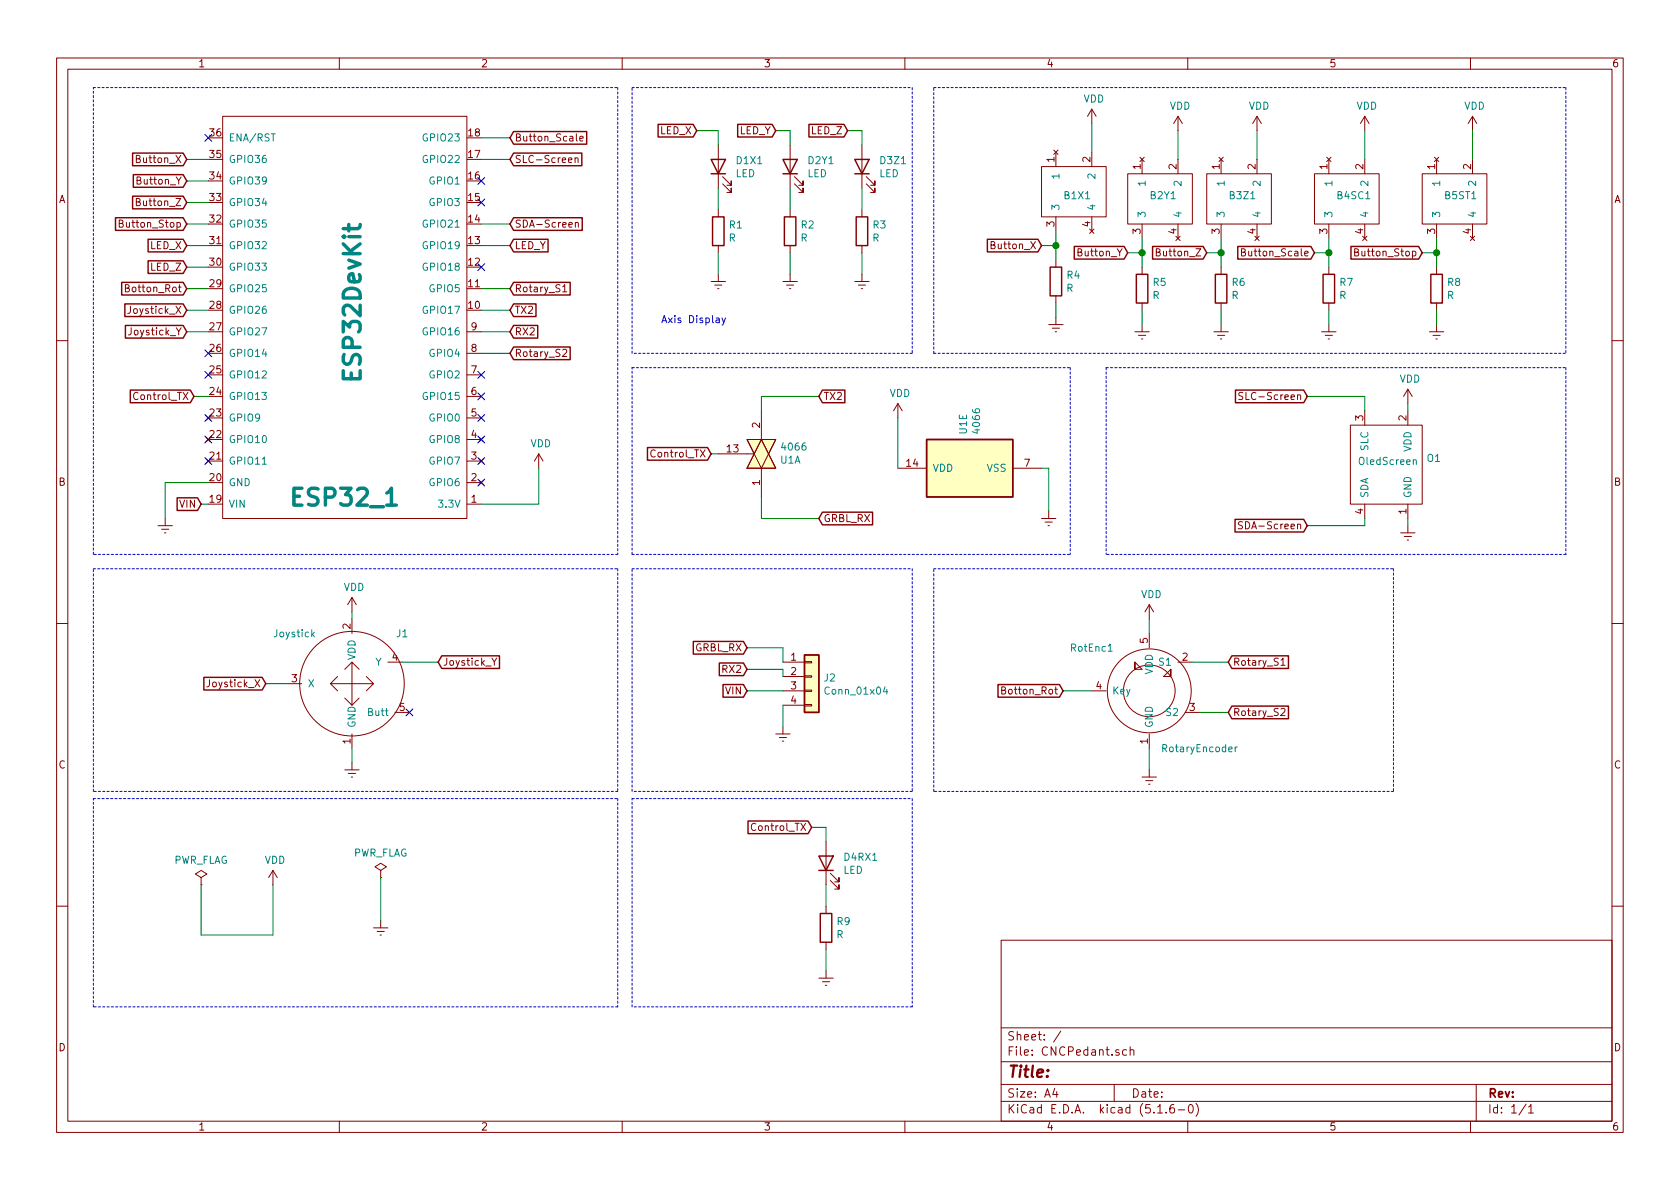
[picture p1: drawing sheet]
<svg xmlns="http://www.w3.org/2000/svg" width="297mm" height="210mm" viewBox="0 0 297 210" stroke-linecap="round" stroke-linejoin="round" font-family="sans-serif">
<g fill="none" stroke="#840000" stroke-width=".18">
<path d="M10 10.3h277v189.9h-277zM12 12.2h273v186.1h-273zM60 10.3v1.9M110 10.3v1.9M160 10.3v1.9M193 19.3l-.7 1.3M193 19.3v2.5M193 19.3l.8 1.3M210 10.3v1.9M260 10.3v1.9M21.1 39.5h.5l.1-.2v-.3l-.6-.1v1.3h.5l.1-.1 .1-.4-.3-.2M31.3 39.4l.3-.1 .3 .3-.1 .5h-.5"/>
<path d="M39.4 20.6h43.1v71.1h-43.1zM100.5 28.3l.6-.1v-.2l-.4-.1-.2 .2 .1 .6h.5M101.7 28l.2-.1 .3 .1v.7M101.7 27.9v.8M101.7 39.5l.2-.2 .3 .1 .1 .8M101.7 39.3v.9M101.9 23.7v1.1l.2 .1M102.5 24.5l.6-.1-.1-.3h-.3l-.2 .2 .1 .6h.4M127 25.6v7.7M127 37.1v1.2M127.8 32.5l1.5 1.5v-.7v.7h-.8M127.8 31.2l1.5 1.6v-.8v.8h-.8"/>
<path d="M139.7 25.6v7.7M139.7 37.1v1.2M140.5 32.5l1.5 1.5v-.7v.7h-.8M140.5 31.2l1.5 1.6v-.8v.8h-.8M152.4 25.6v7.7M152.4 37.1v1.2M153.2 32.5l1.5 1.5v-.7v.7h-.8M153.2 31.2l1.5 1.6v-.8v.8h-.8M184.1 29.5h11.5v8.8h-11.5zM186.3 26.5l.8 .8M186.7 26.9v2.6M186.7 38.3v2.6"/>
<path d="M187.1 26.5l-.8 .8M193 26.9v2.6M193 38.3v2.6M199.4 30.7h11.4v8.9h-11.4zM201.5 27.8l.8 .8M201.9 28.2v2.5M201.9 39.6v2.6M202.3 27.8l-.8 .8M208.3 20.6l-.8 1.2M208.3 20.6v2.5M208.3 28.2v2.5M208.3 39.6v2.6"/>
<path d="M208.3 20.6l.7 1.2M213.4 30.7h11.4v8.9h-11.4zM215.5 27.8l.8 .8M215.9 28.2v2.5M215.9 39.6v2.6M216.3 27.8l-.8 .8M222.2 20.6l-.7 1.2M222.2 20.6v2.5M222.2 28.2v2.5M222.2 39.6v2.6M222.2 20.6l.8 1.2M232.4 30.7h11.4v8.9h-11.4z"/>
<path d="M234.6 27.8l.7 .8M234.9 28.2v2.5M234.9 39.6v2.6M235.3 27.8l-.7 .8M241.3 20.6l-.8 1.2M241.3 20.6v2.5M241.3 28.2v2.5M241.3 39.6v2.6M241.3 20.6l.8 1.2M251.5 30.7h11.4v8.9h-11.4zM253.6 27.8l.8 .8M254 28.2v2.5"/>
<path d="M254 39.6v2.6M254.4 27.8l-.8 .8M260.3 20.6l-.7 1.2M260.3 20.6v2.5M260.3 28.2v2.5M260.3 39.6v2.6M260.3 20.6l.8 1.2M82.5 58.7h2.6M99.5 50.7l.3-.4v1.3M99.5 51.6h.7M125.7 49.8h2.6M126.4 50.4h1.2"/>
<path d="M126.9 51h.2M127 43.4v1.3M127 48.5v1.3M138.4 49.8h2.6M139.1 50.4h1.2M139.6 51h.2M139.7 43.4v1.3M139.7 48.5v1.3M151.1 49.8h2.6M151.8 50.4h1.2M152.3 51h.2M152.4 43.4v1.3"/>
<path d="M152.4 48.5v1.3M185.4 57.4h2.6M186.1 58h1.2M186.6 58.7h.2M186.7 46v1.2M186.7 52.3v1.3M186.7 56.1v1.3M192.7 40.5l.7 .8M193.4 40.5l-.7 .8M200.7 58.7h2.5M201.3 59.3h1.3M201.8 59.9h.3"/>
<path d="M201.9 47.2v1.3M201.9 53.6v1.3M201.9 57.4v1.3M207.9 41.8l.8 .7M208.7 41.8l-.8 .7M214.6 58.7h2.6M215.3 59.3h1.2M215.8 59.9h.2M215.9 47.2v1.3M215.9 53.6v1.3M215.9 57.4v1.3M219.5 44.6l.5-.1 .2-.2-.1-.2-.6-.1v1.3h.5l.2-.2v-.3l-.3-.2"/>
<path d="M221.9 41.8l.7 .7M222.6 41.8l-.7 .7M233.7 58.7h2.5M234.3 59.3h1.3M234.8 59.9h.3M234.9 47.2v1.3M234.9 53.6v1.3M234.9 57.4v1.3M239.5 44.6l.6-.1 .1-.2-.1-.2-.6-.1v1.3h.5l.2-.2v-.3l-.3-.2M240.9 41.8l.8 .7M241.7 41.8l-.8 .7M249.7 44.5l.4-.1 .2 .2-.1 .6h-.5"/>
<path d="M252.7 58.7h2.6M253.4 59.3h1.2M253.9 59.9h.2M254 47.2v1.3M254 53.6v1.3M254 57.4v1.3M260 41.8l.7 .7M260.7 41.8l-.7 .7M10 60.2h2M36.4 77.3l.8 .8M36.4 73.5l.8 .8M37.2 77.3l-.8 .8"/>
<path d="M37.2 73.5l-.8 .8M82.5 77.7h2.6M82.5 73.9h2.6M82.5 70.1h2.6M82.5 66.3h2.6M82.5 62.5h2.6M84.7 77.3l.8 .8M85.5 77.3l-.8 .8M99.5 61.9l.5-.1 .2 .3v.2l-.8 .7h.8M132.1 77.7h5.1l-2.6 5.1zM134.6 77.7l2.6 5.1h-5.1zM134.6 72.6v5.1"/>
<path d="M158.7 71.4l-.7 1.2M158.7 71.4v2.5M158.7 71.4l.8 1.2M219.7 69.5l-.4-.1-.2 .1v.4l.6 .3v.2l-.2 .3-.5-.1M238.8 75.2h12.7v13.9h-12.7zM241.3 72.6v2.6M248.9 68.8v2.6M248.9 72.6v2.6M248.9 68.8l-.7 1.3M248.9 68.8l.8 1.3M285 60.2h2M27.9 93h2.6"/>
<path d="M28.6 93.6h1.2M29.1 94.2h.2M29.2 91.7v1.3M36.4 81.1l.8 .8M37.2 81.1l-.8 .8M82.5 89.1h2.6M82.5 85.3h2.6M82.5 81.5h2.6M84.7 85l.8 .7M84.7 81.1l.8 .8M85.5 85l-.8 .7M85.5 81.1l-.8 .8"/>
<path d="M95.2 80.3l-.7 1.2M95.2 80.3v2.5M95.2 80.3l.8 1.2M127 80.3h6.3M134.6 82.8v5.1M158.7 82.8h5.1M179.1 82.8h5M184.1 91.7h2.6M184.8 92.3h1.3M185.3 93h.2M185.4 90.4v1.3M219.7 92.3l-.5-.1-.2 .2-.1 .2 .2 .2 .5 .2 .1 .3-.3 .2h-.5"/>
<path d="M241.3 89.1v2.6M247.6 94.2h2.6M248.3 94.9h1.3M248.8 95.5h.2M248.9 89.1v2.6M248.9 93v1.2M10 110.3h2M59.7 119.6l-1.3 1.3h3.8M62.2 105.7v2.5M62.2 109.5v2.5M62.2 105.7l-.7 1.2M62.2 105.7l.8 1.2"/>
<path d="M62.2 117.1l-1.2 1.3M63.5 118.4l-1.3-1.3v3.8M64.8 119.6l1.2 1.3M68.6 117.1h2.5M87 116.4l.4 .6 .4-.6M87.4 117v.6M138.4 117.1h3.8M138.4 119.6h3.8M142.2 117h1.3v.2h-1.3zM142.2 119.5h1.3v.3h-1.3zM200.7 117.1l1.2 1.3h-1.2v-1.3v1.3M203.2 106.9l-.8 1.3"/>
<path d="M203.2 106.9v2.6M203.2 112v2.5M203.2 106.9l.8 1.3M207 118.4l-1.3 1.2h1.3v-1.2v1.2M208.3 117.1h2.5M226.5 116.7l.3-.3v1.2M226.5 117.6h.7M285 110.3h2M50.8 120.9h2.5M58.4 120.9l1.3 1.3M61 136.1h2.5M61.6 136.8h1.3"/>
<path d="M62.1 137.4h.3M62.2 120.9v3.8l-1.2-1.3M62.2 120.9h3.8l-1.2 1.3M62.2 129.8v2.5M62.2 134.9v1.2M63.5 123.4l-1.3 1.3M69.8 126h2.6M137.2 129.8h2.5M137.8 130.4h1.3M138.3 131.1h.3M138.4 128.5v1.3M138.4 122.2h3.8"/>
<path d="M138.4 124.7h3.8M142.2 124.6h1.3v.2h-1.3zM142.2 122h1.3v.3h-1.3zM193 122.2h2.6M201.9 137.4h2.6M202.6 138h1.2M203.1 138.7h.2M203.2 129.8v2.5M203.2 136.1v1.3M209.5 126h2.6M226.5 125.4l.5-.1 .2 .3v.2l-.8 .7h.8M35.6 155.2l1-.6-1-.7-1.1 .7 1.1 .6v1.3"/>
<path d="M35.6 156.5h.1M48.3 153.9l-.8 1.3M48.3 153.9v2.6M48.3 153.9l.7 1.3M67.3 153.9l1-.6-1-.7-1 .7 1 .6v1.3M67.3 155.2h.1M146 148.8v7.7M146.8 155.7l1.5 1.5v-.7v.7h-.7M146.8 154.4l1.5 1.6v-.8v.8h-.7M10 160.2h2M66 164.1h2.6M66.7 164.7h1.2"/>
<path d="M67.2 165.3h.2M67.3 162.8v1.3M144.8 173h2.5M145.4 173.6h1.3M145.9 174.2h.3M146 160.3v1.2M146 166.6v1.3M146 171.7v1.3M177 166.3h108v32h-108zM285 160.2h2M60 198.3v1.9M110 198.3v1.9"/>
<path d="M160 198.3v1.9M177 194.8h108M177 191.8h108M177 187.8h108M177 181.8h108M186.5 192.5l-.4 1h1M186.8 193v1M187.6 182.3l-1.3 2M197 191.8v3M199.2 185.7l-.4-.1-.3 .3 .1 .6 .2 .1 .4-.1M199.8 185.7h.1a.37 .37 0 0 1 .6 .1v.8M199.8 185.1v1.5"/>
<path d="M204.7 196.8h.8M206.2 196.7v.1M207.5 195.3a.59 .59 0 0 0-.7 .7v.5l.2 .2 .4 .1 .2-.1 .1-.5-.2-.2-.4-.1-.3 .3M208.3 196.3h1.2M210 198.3v1.9M210.3 195.4l.2-.1a.8 .8 0 0 1 .5 .8 .8 .8 0 0 1-.5 .7 1 1 0 0 1-.2-1.4zM211.5 195.1a1.71 1.71 0 0 1 0 2.3M260 198.3v1.9M261 191.8v6.5M269.8 195.2l-1.2 2M270.3 195.8l.4-.5v1.5M270.3 196.8h.8"/>
<circle cx="62.2" cy="120.9" r="9.2"/>
<circle cx="203.2" cy="122.2" r="4.6"/>
<circle cx="203.2" cy="122.2" r="7.4"/>
</g>
<path d="M48 23.7h.7M46.4 82.1h.7M249.9 81.4l.2-.1 .3 .1v.7M55.2 112.1l.4 .5M55.6 111.8l-.5 .5M195.9 115.2h.7M156.5 121.4l-.3 .9h.8M156.8 121.9v.9M218.4 132.1v.8M218.8 132.1l-.4 .2" fill="none" stroke="#008484" stroke-width=".18"/>
<g fill="none" stroke="#840000" stroke-width=".25">
<path d="M20.4 38.5h12l.6 1.1-.6 1.1h-12zM23.4 27.1h9l.6 1.1-.6 1.1h-9zM23.4 34.7h9l.6 1.1-.6 1.1h-9zM23.6 30.9h8.8l.6 1.1-.6 1.1h-8.8zM90.8 38.5h12.1v2.2h-12.1l-.6-1.1zM90.8 23.3h12.9v2.2h-12.9l-.6-1.1zM90.8 27.1h12.1v2.2h-12.1l-.6-1.1zM116.4 22h6.2l.6 1.1-.6 1.1h-6.2zM125.7 28.2h2.6l-1.3 2.5zM125.7 30.7h2.6M126 38.3h2v5.1h-2zM130.4 22h6.1l.7 1.1-.7 1.1h-6.1z"/>
<path d="M138.4 28.2h2.6l-1.3 2.5zM138.4 30.7h2.6M138.7 38.3h2v5.1h-2zM143 22h6.2l.7 1.1-.7 1.1h-6.2zM151.1 28.2h2.6l-1.3 2.5zM151.1 30.7h2.6M151.4 38.3h2v5.1h-2zM21.5 49.9h10.9l.6 1.1-.6 1.2h-10.9zM22.1 53.7h10.3l.6 1.2-.6 1.1h-10.3zM22.2 57.6h10.2l.6 1.1-.6 1.1h-10.2zM26.2 46.1h6.2l.6 1.1-.6 1.2h-6.2zM26.2 42.3h6.2l.6 1.1-.6 1.1h-6.2z"/>
<path d="M90.8 57.6h4.3v2.2h-4.3l-.6-1.1zM90.8 53.7h4v2.3h-4l-.6-1.1zM90.8 49.9h10v2.3h-10l-.6-1.2zM90.8 42.3h6.1v2.2h-6.1l-.6-1.1zM174.6 42.3h8.9l.6 1.1-.6 1.1h-8.9zM185.7 47.2h2v5.1h-2zM189.9 43.6h8.9l.6 1.1-.6 1.1h-8.9zM200.9 48.5h2v5.1h-2zM203.8 43.6h8.9l.7 1.1-.7 1.1h-8.9zM214.9 48.5h2v5.1h-2zM218.8 43.6h13l.6 1.1-.6 1.1h-13zM233.9 48.5h2.1v5.1h-2.1z"/>
<path d="M238.9 43.6h11.9l.7 1.1-.7 1.1h-11.9zM253 48.5h2v5.1h-2zM23 69h10.7l.6 1.1-.6 1.1h-10.7zM90.8 61.4h10v2.2h-10l-.6-1.1zM114.5 79.1h10.6l.6 1.2-.6 1.1h-10.6zM145.4 69h4v2.2h-4l-.6-1.1zM163.8 77.7h15.3v10.2h-15.3zM218.4 69h12.1l.6 1.1-.6 1.1h-12.1zM31.3 88h3.6l.7 1.1-.7 1.2h-3.6zM145.4 90.6h8.9v2.2h-8.9l-.6-1.1zM218.4 91.8h12.1l.6 1.2-.6 1.1h-12.1zM36 119.8h10.4l.6 1.1-.6 1.1h-10.4z"/>
<path d="M78.1 116h10.2v2.2h-10.2l-.6-1.1zM122.6 113.4h8.8l.7 1.1-.7 1.2h-8.8zM127.2 117.2h4.2l.7 1.2-.7 1.1h-4.2zM142.2 115.8h2.6v10.2h-2.6zM217.8 116h10v2.2h-10l-.6-1.1zM127.8 121.1h3.6l.7 1.1-.7 1.1h-3.6zM176.5 121.1h10.8l.7 1.1-.7 1.1h-10.8zM217.8 124.9h10v2.2h-10l-.6-1.1zM132.3 145.2h10.6l.6 1.1-.6 1.1h-10.6zM144.8 151.4h2.5l-1.3 2.5zM144.8 153.9h2.5M145 161.5h2.1v5.1h-2.1z"/>
</g>
<g fill="#ffffc2" stroke="#ffffc2" stroke-width=".18">
<path d="M163.8 77.7h15.3v10.2h-15.3z"/>
<path d="M142.2 115.8h2.6v10.2h-2.6z"/>
<path d="M132.1 77.7h5.1l-2.6 5.1z"/>
<path d="M134.6 77.7l2.6 5.1h-5.1z"/>
</g>
<g fill="none" stroke="#0000c2" stroke-width=".18" stroke-dasharray=".4 .4">
<path d="M16.5 15.5h92.7M109.2 15.5v82.5M111.8 15.5h49.5M161.3 15.5v47M165.1 15.5h111.8M276.9 15.5v47M111.8 65h77.4M111.8 62.5v-47M161.3 62.5h-49.5M165.1 62.5h111.8M165.1 62.5v-47M189.2 65v33"/>
<path d="M195.6 65v33M195.6 65h81.3M276.9 65v33M16.5 98v-82.5M109.2 98h-92.7M111.8 98h77.4M111.8 98v-33M276.9 98h-81.3M16.5 100.6h92.7M109.2 100.6v39.3M111.8 100.6h49.5M161.3 100.6v39.3"/>
<path d="M165.1 100.6h81.3M246.4 100.6v39.3M16.5 139.9v-39.3M109.2 139.9h-92.7M111.8 139.9v-39.3M161.3 139.9h-49.5M165.1 139.9v-39.3M246.4 139.9h-81.3M16.5 141.2h92.7M109.2 141.2v36.8M111.8 141.2h49.5M161.3 141.2v36.8"/>
<path d="M16.5 178v-36.8M109.2 178h-92.7M111.8 178v-36.8M161.3 178h-49.5"/>
</g>
<g fill="none" stroke="#008400" stroke-width=".18">
<path d="M33 28.2h3.8M33 39.6h3.8M33 35.8h3.8M33 32h3.8M85.1 24.4h5.1M85.1 28.2h5.1M85.1 39.6h5.1M123.2 23.1h3.8v2.5M127 33.3v3.8M137.2 23.1h2.5v2.5M139.7 33.3v3.8M149.9 23.1h2.5v2.5"/>
<path d="M152.4 33.3v3.8M193 21.8v5.1M208.3 23.1v5.1M222.2 23.1v5.1M241.3 23.1v5.1M260.3 23.1v5.1M33 43.4h3.8M33 51h3.8M33 58.7h3.8M33 54.9h3.8M33 47.2h3.8M85.1 43.4h5.1"/>
<path d="M85.1 51h5.1M85.1 58.7h5.1M85.1 54.9h5.1M127 44.7v3.8M139.7 44.7v3.8M152.4 44.7v3.8M184.1 43.4h2.6M186.7 40.9v5.1M186.7 53.6v2.5M199.4 44.7h2.5M201.9 42.2v5M201.9 54.9v2.5"/>
<path d="M213.4 44.7h2.5M215.9 42.2v5M215.9 54.9v2.5M232.4 44.7h2.5M234.9 42.2v5M234.9 54.9v2.5M251.5 44.7h2.5M254 42.2v5M254 54.9v2.5M34.3 70.1h2.5M85.1 62.5h5.1M144.8 70.1h-10.2v2.5"/>
<path d="M158.7 73.9v8.9M231.1 70.1h10.2v2.5M248.9 71.4v1.2M35.6 89.1h1.2M36.8 85.3h-7.6v6.4M95.2 82.8v6.3h-10.1M125.7 80.3h1.3M134.6 87.9v3.8h10.2M184.1 82.8h1.3v7.6M241.3 91.7v1.3h-10.2M248.9 91.7v1.3M62.2 108.2v1.3"/>
<path d="M71.1 117.1h6.4M132.1 114.5h6.3v2.6M132.1 118.4h6.3v1.2M203.2 109.5v2.5M210.8 117.1h6.4M47 120.9h3.8M62.2 132.3v2.6M132.1 122.2h6.3M138.4 124.7v3.8M188 122.2h5M203.2 132.3v3.8M212.1 126h5.1"/>
<path d="M35.6 156.5v8.8h12.7v-8.8M67.3 155.2v7.6M143.5 146.3h2.5v2.5M146 156.5v3.8M146 167.9v3.8"/>
</g>
<path d="M126.6 56.3h.5l.1 .8M127.2 56.5l-.4 .1-.2 .2v.2h.6M127.7 56.2l.3 .9M128.3 56.2l-.5 1.2-.1 .1" fill="none" stroke="#0000c2" stroke-width=".18"/>
<g fill="#008400" stroke="#008400" stroke-width=".25">
<circle cx="215.9" cy="44.7" r=".51"/>
<circle cx="254" cy="44.7" r=".51"/>
<circle cx="235" cy="44.7" r=".51"/>
<circle cx="201.9" cy="44.7" r=".51"/>
<circle cx="186.7" cy="43.4" r=".51"/>
</g>
<g fill="none" stroke="#000084" stroke-width=".18">
<path d="M36.2 23.8l1.2 1.2M37.4 23.8l-1.2 1.2M84.5 31.4l1.2 1.2M84.5 35.2l1.2 1.2M85.7 31.4l-1.2 1.2M85.7 35.2l-1.2 1.2M84.5 46.6l1.2 1.2M85.7 46.6l-1.2 1.2M36.2 77.1l1.2 1.2M36.2 73.3l1.2 1.2M36.2 65.7l1.2 1.2M36.2 61.9l1.2 1.2"/>
<path d="M37.4 77.1l-1.2 1.2M37.4 73.3l-1.2 1.2M37.4 65.7l-1.2 1.2M37.4 61.9l-1.2 1.2M84.5 65.7l1.2 1.2M84.5 69.5l1.2 1.2M84.5 73.3l1.2 1.2M84.5 77.1l1.2 1.2M85.7 65.7l-1.2 1.2M85.7 69.5l-1.2 1.2M85.7 73.3l-1.2 1.2M85.7 77.1l-1.2 1.2"/>
<path d="M36.2 80.9l1.2 1.2M37.4 80.9l-1.2 1.2M84.5 80.9l1.2 1.2M84.5 84.7l1.2 1.2M85.7 80.9l-1.2 1.2M85.7 84.7l-1.2 1.2M71.8 125.4l1.2 1.2M73 125.4l-1.2 1.2"/>
</g>
<g font-size="4.2" fill="#008484">
<text x="63.8" y="66.7" transform="rotate(-90 63.8 66.7)">ESP32DevKit</text>
<text x="52.1" y="89.5">ESP32_1</text>
</g>
<text font-size="2.8" fill="#840000" x="178" y="190.5">Title:</text>
<g font-size="2.1" fill="#840000">
<text x="178" y="184">Sheet: /</text>
<text x="178" y="186.7">File: CNCPedant.sch</text>
<text x="178" y="196.9">KiCad E.D.A. kicad (5.1.6-0)</text>
<text x="178" y="194.1">Size: A4</text>
<text x="200" y="194.1">Date:</text>
<text x="263" y="194.1">Rev:</text>
<text x="263" y="196.9">Id: 1/1</text>
</g>
<g font-size="1.8" fill="#840000">
<text x="35" y="11.9">1</text>
<text x="85" y="11.9">2</text>
<text x="135" y="11.9">3</text>
<text x="185" y="11.9">4</text>
<text x="235" y="11.9">5</text>
<text x="285" y="11.9">6</text>
<text x="116.7" y="23.7">LED_X</text>
<text x="130.7" y="23.7">LED_Y</text>
<text x="143.5" y="23.7">LED_Z</text>
<text x="24.4" y="28.8">Button_X</text>
<text x="37.1" y="27.9">35</text>
<text x="37.1" y="24.1">36</text>
<text x="82.9" y="27.9">17</text>
<text x="82.9" y="24.1">18</text>
<text x="91" y="25">Button_Scale</text>
<text x="91" y="28.8">SLC-Screen</text>
<text x="186.4" y="28.7" transform="rotate(-90 186.4 28.7)">1</text>
<text x="192.8" y="28.7" transform="rotate(-90 192.8 28.7)">2</text>
<text x="201.7" y="29.9" transform="rotate(-90 201.7 29.9)">1</text>
<text x="208" y="29.9" transform="rotate(-90 208 29.9)">2</text>
<text x="215.6" y="29.9" transform="rotate(-90 215.6 29.9)">1</text>
<text x="222" y="29.9" transform="rotate(-90 222 29.9)">2</text>
<text x="234.7" y="29.9" transform="rotate(-90 234.7 29.9)">1</text>
<text x="241" y="29.9" transform="rotate(-90 241 29.9)">2</text>
<text x="253.7" y="29.9" transform="rotate(-90 253.7 29.9)">1</text>
<text x="260.1" y="29.9" transform="rotate(-90 260.1 29.9)">2</text>
<text x="10.4" y="35.9">A</text>
<text x="24.4" y="32.6">Button_Y</text>
<text x="37.1" y="35.6">33</text>
<text x="37.1" y="31.7">34</text>
<text x="82.9" y="35.6">15</text>
<text x="82.9" y="31.7">16</text>
<text x="285.4" y="35.9">A</text>
<text x="21.6" y="40.3">Button_Stop</text>
<text x="24.5" y="36.4">Button_Z</text>
<text x="37.1" y="39.4">32</text>
<text x="82.9" y="39.4">14</text>
<text x="91" y="40.3">SDA-Screen</text>
<text x="186.4" y="40.1" transform="rotate(-90 186.4 40.1)">3</text>
<text x="192.8" y="40.1" transform="rotate(-90 192.8 40.1)">4</text>
<text x="201.7" y="41.4" transform="rotate(-90 201.7 41.4)">3</text>
<text x="208" y="41.4" transform="rotate(-90 208 41.4)">4</text>
<text x="215.6" y="41.4" transform="rotate(-90 215.6 41.4)">3</text>
<text x="222" y="41.4" transform="rotate(-90 222 41.4)">4</text>
<text x="234.7" y="41.4" transform="rotate(-90 234.7 41.4)">3</text>
<text x="241" y="41.4" transform="rotate(-90 241 41.4)">4</text>
<text x="253.7" y="41.4" transform="rotate(-90 253.7 41.4)">3</text>
<text x="260.1" y="41.4" transform="rotate(-90 260.1 41.4)">4</text>
<text x="26.5" y="44.1">LED_X</text>
<text x="26.6" y="47.9">LED_Z</text>
<text x="37.1" y="47">30</text>
<text x="37.1" y="43.2">31</text>
<text x="82.9" y="47">12</text>
<text x="82.9" y="43.2">13</text>
<text x="91" y="44.1">LED_Y</text>
<text x="175.5" y="44.1">Button_X</text>
<text x="190.8" y="45.3">Button_Y</text>
<text x="204.8" y="45.3">Button_Z</text>
<text x="220.3" y="45.3">Button_Scale</text>
<text x="240.1" y="45.3">Button_Stop</text>
<text x="22.6" y="51.7">Botton_Rot</text>
<text x="37.1" y="50.8">29</text>
<text x="82.9" y="50.8">11</text>
<text x="91" y="51.7">Rotary_S1</text>
<text x="23" y="59.3">Joystick_Y</text>
<text x="23" y="55.5">Joystick_X</text>
<text x="37.1" y="58.4">27</text>
<text x="37.1" y="54.6">28</text>
<text x="82.9" y="54.6">10</text>
<text x="83.3" y="58.4">9</text>
<text x="91" y="59.3">RX2</text>
<text x="91" y="55.5">TX2</text>
<text x="37.1" y="62.2">26</text>
<text x="83.3" y="62.2">8</text>
<text x="91" y="63.1">Rotary_S2</text>
<text x="24" y="70.7">Control_TX</text>
<text x="37.1" y="69.8">24</text>
<text x="37.1" y="66">25</text>
<text x="83.3" y="69.8">6</text>
<text x="83.3" y="66">7</text>
<text x="145.6" y="70.7">TX2</text>
<text x="220.3" y="70.7">SLC-Screen</text>
<text x="37.1" y="77.5">22</text>
<text x="37.1" y="73.7">23</text>
<text x="83.3" y="77.5">4</text>
<text x="83.3" y="73.7">5</text>
<text x="134.4" y="75.7" transform="rotate(-90 134.4 75.7)">2</text>
<text x="241" y="74.4" transform="rotate(-90 241 74.4)">3</text>
<text x="248.7" y="74.4" transform="rotate(-90 248.7 74.4)">2</text>
<text x="37.1" y="81.3">21</text>
<text x="83.3" y="81.3">3</text>
<text x="115.4" y="80.9">Control_TX</text>
<text x="128.6" y="80">13</text>
<text x="160.3" y="82.5">14</text>
<text x="181.1" y="82.5">7</text>
<text x="10.4" y="85.9">B</text>
<text x="31.8" y="89.8">VIN</text>
<text x="37.1" y="88.9">19</text>
<text x="37.1" y="85.1">20</text>
<text x="83.3" y="88.9">1</text>
<text x="83.3" y="85.1">2</text>
<text x="134.4" y="85.8" transform="rotate(-90 134.4 85.8)">1</text>
<text x="285.4" y="85.9">B</text>
<text x="145.6" y="92.3">GRBL_RX</text>
<text x="220.1" y="93.6">SDA-Screen</text>
<text x="241" y="90.9" transform="rotate(-90 241 90.9)">4</text>
<text x="248.7" y="90.9" transform="rotate(-90 248.7 90.9)">1</text>
<text x="62" y="111.2" transform="rotate(-90 62 111.2)">2</text>
<text x="202.9" y="113.8" transform="rotate(-90 202.9 113.8)">5</text>
<text x="69.4" y="116.8">4</text>
<text x="78.3" y="117.7">Joystick_Y</text>
<text x="122.8" y="115.2">GRBL_RX</text>
<text x="127.9" y="119">RX2</text>
<text x="139.9" y="116.8">1</text>
<text x="139.9" y="119.4">2</text>
<text x="209.1" y="116.8">2</text>
<text x="218" y="117.7">Rotary_S1</text>
<text x="37" y="121.5">Joystick_X</text>
<text x="51.6" y="120.6">3</text>
<text x="70.6" y="125.7">5</text>
<text x="128.3" y="122.8">VIN</text>
<text x="139.9" y="121.9">3</text>
<text x="139.9" y="124.5">4</text>
<text x="177.5" y="122.8">Botton_Rot</text>
<text x="193.8" y="121.9">4</text>
<text x="210.3" y="125.7">3</text>
<text x="62" y="131.5" transform="rotate(-90 62 131.5)">1</text>
<text x="202.9" y="131.5" transform="rotate(-90 202.9 131.5)">1</text>
<text x="218" y="126.6">Rotary_S2</text>
<text x="10.4" y="135.9">C</text>
<text x="285.4" y="135.9">C</text>
<text x="133.2" y="146.9">Control_TX</text>
<text x="10.4" y="185.9">D</text>
<text x="285.4" y="185.9">D</text>
<text x="35" y="199.9">1</text>
<text x="85" y="199.9">2</text>
<text x="135" y="199.9">3</text>
<text x="185" y="199.9">4</text>
<text x="235" y="199.9">5</text>
<text x="285" y="199.9">6</text>
</g>
<g font-size="1.8" fill="#008484">
<text x="191.6" y="18.1">VDD</text>
<text x="206.8" y="19.4">VDD</text>
<text x="220.8" y="19.4">VDD</text>
<text x="239.8" y="19.4">VDD</text>
<text x="258.9" y="19.4">VDD</text>
<text x="40.4" y="28.8">GPIO36</text>
<text x="40.4" y="25">ENA/RST</text>
<text x="75.1" y="28.8">GPIO22</text>
<text x="75.1" y="25">GPIO23</text>
<text x="130.3" y="29">D1X1</text>
<text x="143" y="29">D2Y1</text>
<text x="155.8" y="29">D3Z1</text>
<text x="40.4" y="32.6">GPIO39</text>
<text x="76.1" y="32.6">GPIO1</text>
<text x="130" y="31.3">LED</text>
<text x="142.7" y="31.3">LED</text>
<text x="155.4" y="31.3">LED</text>
<text x="187.3" y="31.5" transform="rotate(-90 187.3 31.5)">1</text>
<text x="188.3" y="35.2">B1X1</text>
<text x="193.7" y="31.5" transform="rotate(-90 193.7 31.5)">2</text>
<text x="202.6" y="32.7" transform="rotate(-90 202.6 32.7)">1</text>
<text x="203.5" y="35.2">B2Y1</text>
<text x="208.9" y="32.7" transform="rotate(-90 208.9 32.7)">2</text>
<text x="216.5" y="32.7" transform="rotate(-90 216.5 32.7)">1</text>
<text x="217.5" y="35.2">B3Z1</text>
<text x="222.9" y="32.7" transform="rotate(-90 222.9 32.7)">2</text>
<text x="235.6" y="32.7" transform="rotate(-90 235.6 32.7)">1</text>
<text x="236.5" y="35.2">B4SC1</text>
<text x="241.9" y="32.7" transform="rotate(-90 241.9 32.7)">2</text>
<text x="254.6" y="32.7" transform="rotate(-90 254.6 32.7)">1</text>
<text x="255.5" y="35.2">B5ST1</text>
<text x="261" y="32.7" transform="rotate(-90 261 32.7)">2</text>
<text x="40.4" y="40.3">GPIO35</text>
<text x="40.4" y="36.4">GPIO34</text>
<text x="75.1" y="40.3">GPIO21</text>
<text x="76.1" y="36.4">GPIO3</text>
<text x="129" y="40.4">R1</text>
<text x="141.7" y="40.4">R2</text>
<text x="154.4" y="40.4">R3</text>
<text x="187.3" y="37.3" transform="rotate(-90 187.3 37.3)">3</text>
<text x="193.7" y="37.3" transform="rotate(-90 193.7 37.3)">4</text>
<text x="202.6" y="38.6" transform="rotate(-90 202.6 38.6)">3</text>
<text x="208.9" y="38.6" transform="rotate(-90 208.9 38.6)">4</text>
<text x="216.5" y="38.6" transform="rotate(-90 216.5 38.6)">3</text>
<text x="222.9" y="38.6" transform="rotate(-90 222.9 38.6)">4</text>
<text x="235.6" y="38.6" transform="rotate(-90 235.6 38.6)">3</text>
<text x="241.9" y="38.6" transform="rotate(-90 241.9 38.6)">4</text>
<text x="254.6" y="38.6" transform="rotate(-90 254.6 38.6)">3</text>
<text x="261" y="38.6" transform="rotate(-90 261 38.6)">4</text>
<text x="40.4" y="47.9">GPIO33</text>
<text x="40.4" y="44.1">GPIO32</text>
<text x="75.1" y="47.9">GPIO18</text>
<text x="75.1" y="44.1">GPIO19</text>
<text x="128.9" y="42.7">R</text>
<text x="141.6" y="42.7">R</text>
<text x="154.3" y="42.7">R</text>
<text x="40.4" y="51.7">GPIO25</text>
<text x="76.1" y="51.7">GPIO5</text>
<text x="188.5" y="51.6">R</text>
<text x="188.7" y="49.3">R4</text>
<text x="203.8" y="52.9">R</text>
<text x="203.9" y="50.6">R5</text>
<text x="217.8" y="52.9">R</text>
<text x="217.9" y="50.6">R6</text>
<text x="236.8" y="52.9">R</text>
<text x="236.9" y="50.6">R7</text>
<text x="255.9" y="52.9">R</text>
<text x="256" y="50.6">R8</text>
<text x="40.4" y="59.3">GPIO27</text>
<text x="40.4" y="55.5">GPIO26</text>
<text x="75.1" y="55.5">GPIO17</text>
<text x="75.1" y="59.3">GPIO16</text>
<text x="40.4" y="63.1">GPIO14</text>
<text x="76.1" y="63.1">GPIO4</text>
<text x="40.4" y="70.7">GPIO13</text>
<text x="40.4" y="66.9">GPIO12</text>
<text x="75.1" y="70.7">GPIO15</text>
<text x="76.1" y="66.9">GPIO2</text>
<text x="157.3" y="70.2">VDD</text>
<text x="247.4" y="67.7">VDD</text>
<text x="40.4" y="74.5">GPIO9</text>
<text x="76.1" y="74.5">GPIO0</text>
<text x="171" y="76.7" transform="rotate(-90 171 76.7)">U1E</text>
<text x="173.3" y="76.4" transform="rotate(-90 173.3 76.4)">4066</text>
<text x="40.4" y="82.2">GPIO11</text>
<text x="40.4" y="78.4">GPIO10</text>
<text x="76.1" y="82.2">GPIO7</text>
<text x="76.1" y="78.4">GPIO8</text>
<text x="93.8" y="79.1">VDD</text>
<text x="138" y="82">U1A</text>
<text x="138.4" y="79.7">4066</text>
<text x="164.8" y="83.4">VDD</text>
<text x="174.5" y="83.4">VSS</text>
<text x="240.5" y="82.2">OledScreen</text>
<text x="241.9" y="79.7" transform="rotate(-90 241.9 79.7)">SLC</text>
<text x="249.6" y="79.9" transform="rotate(-90 249.6 79.9)">VDD</text>
<text x="252.3" y="81.7">O1</text>
<text x="40.4" y="89.8">VIN</text>
<text x="40.4" y="86">GND</text>
<text x="76.1" y="86">GPIO6</text>
<text x="77.9" y="89.8">3.3V</text>
<text x="241.9" y="88.1" transform="rotate(-90 241.9 88.1)">SDA</text>
<text x="249.6" y="88.1" transform="rotate(-90 249.6 88.1)">GND</text>
<text x="60.8" y="104.5">VDD</text>
<text x="201.7" y="105.8">VDD</text>
<text x="48.5" y="112.7">Joystick</text>
<text x="70.2" y="112.7">J1</text>
<text x="62.9" y="116.8" transform="rotate(-90 62.9 116.8)">VDD</text>
<text x="66.4" y="117.7">Y</text>
<text x="189.5" y="115.2">RotEnc1</text>
<text x="203.8" y="119.3" transform="rotate(-90 203.8 119.3)">VDD</text>
<text x="205.1" y="117.7">S1</text>
<text x="54.4" y="121.5">X</text>
<text x="145.7" y="120.5">J2</text>
<text x="146.2" y="122.8">Conn_01x04</text>
<text x="196.6" y="122.8">Key</text>
<text x="62.9" y="128.8" transform="rotate(-90 62.9 128.8)">GND</text>
<text x="65.3" y="126.6">Butt</text>
<text x="203.8" y="128.8" transform="rotate(-90 203.8 128.8)">GND</text>
<text x="206.4" y="126.6">S2</text>
<text x="205.8" y="133">RotaryEncoder</text>
<text x="30.6" y="152.7">PWR_FLAG</text>
<text x="46.8" y="152.7">VDD</text>
<text x="62.4" y="151.5">PWR_FLAG</text>
<text x="149.1" y="154.5">LED</text>
<text x="149.4" y="152.2">D4RX1</text>
<text x="147.9" y="165.9">R</text>
<text x="148" y="163.6">R9</text>
</g>
<text font-size="1.8" fill="#0000c2" x="116.8" y="57.1">Axis Display</text>
</svg>
